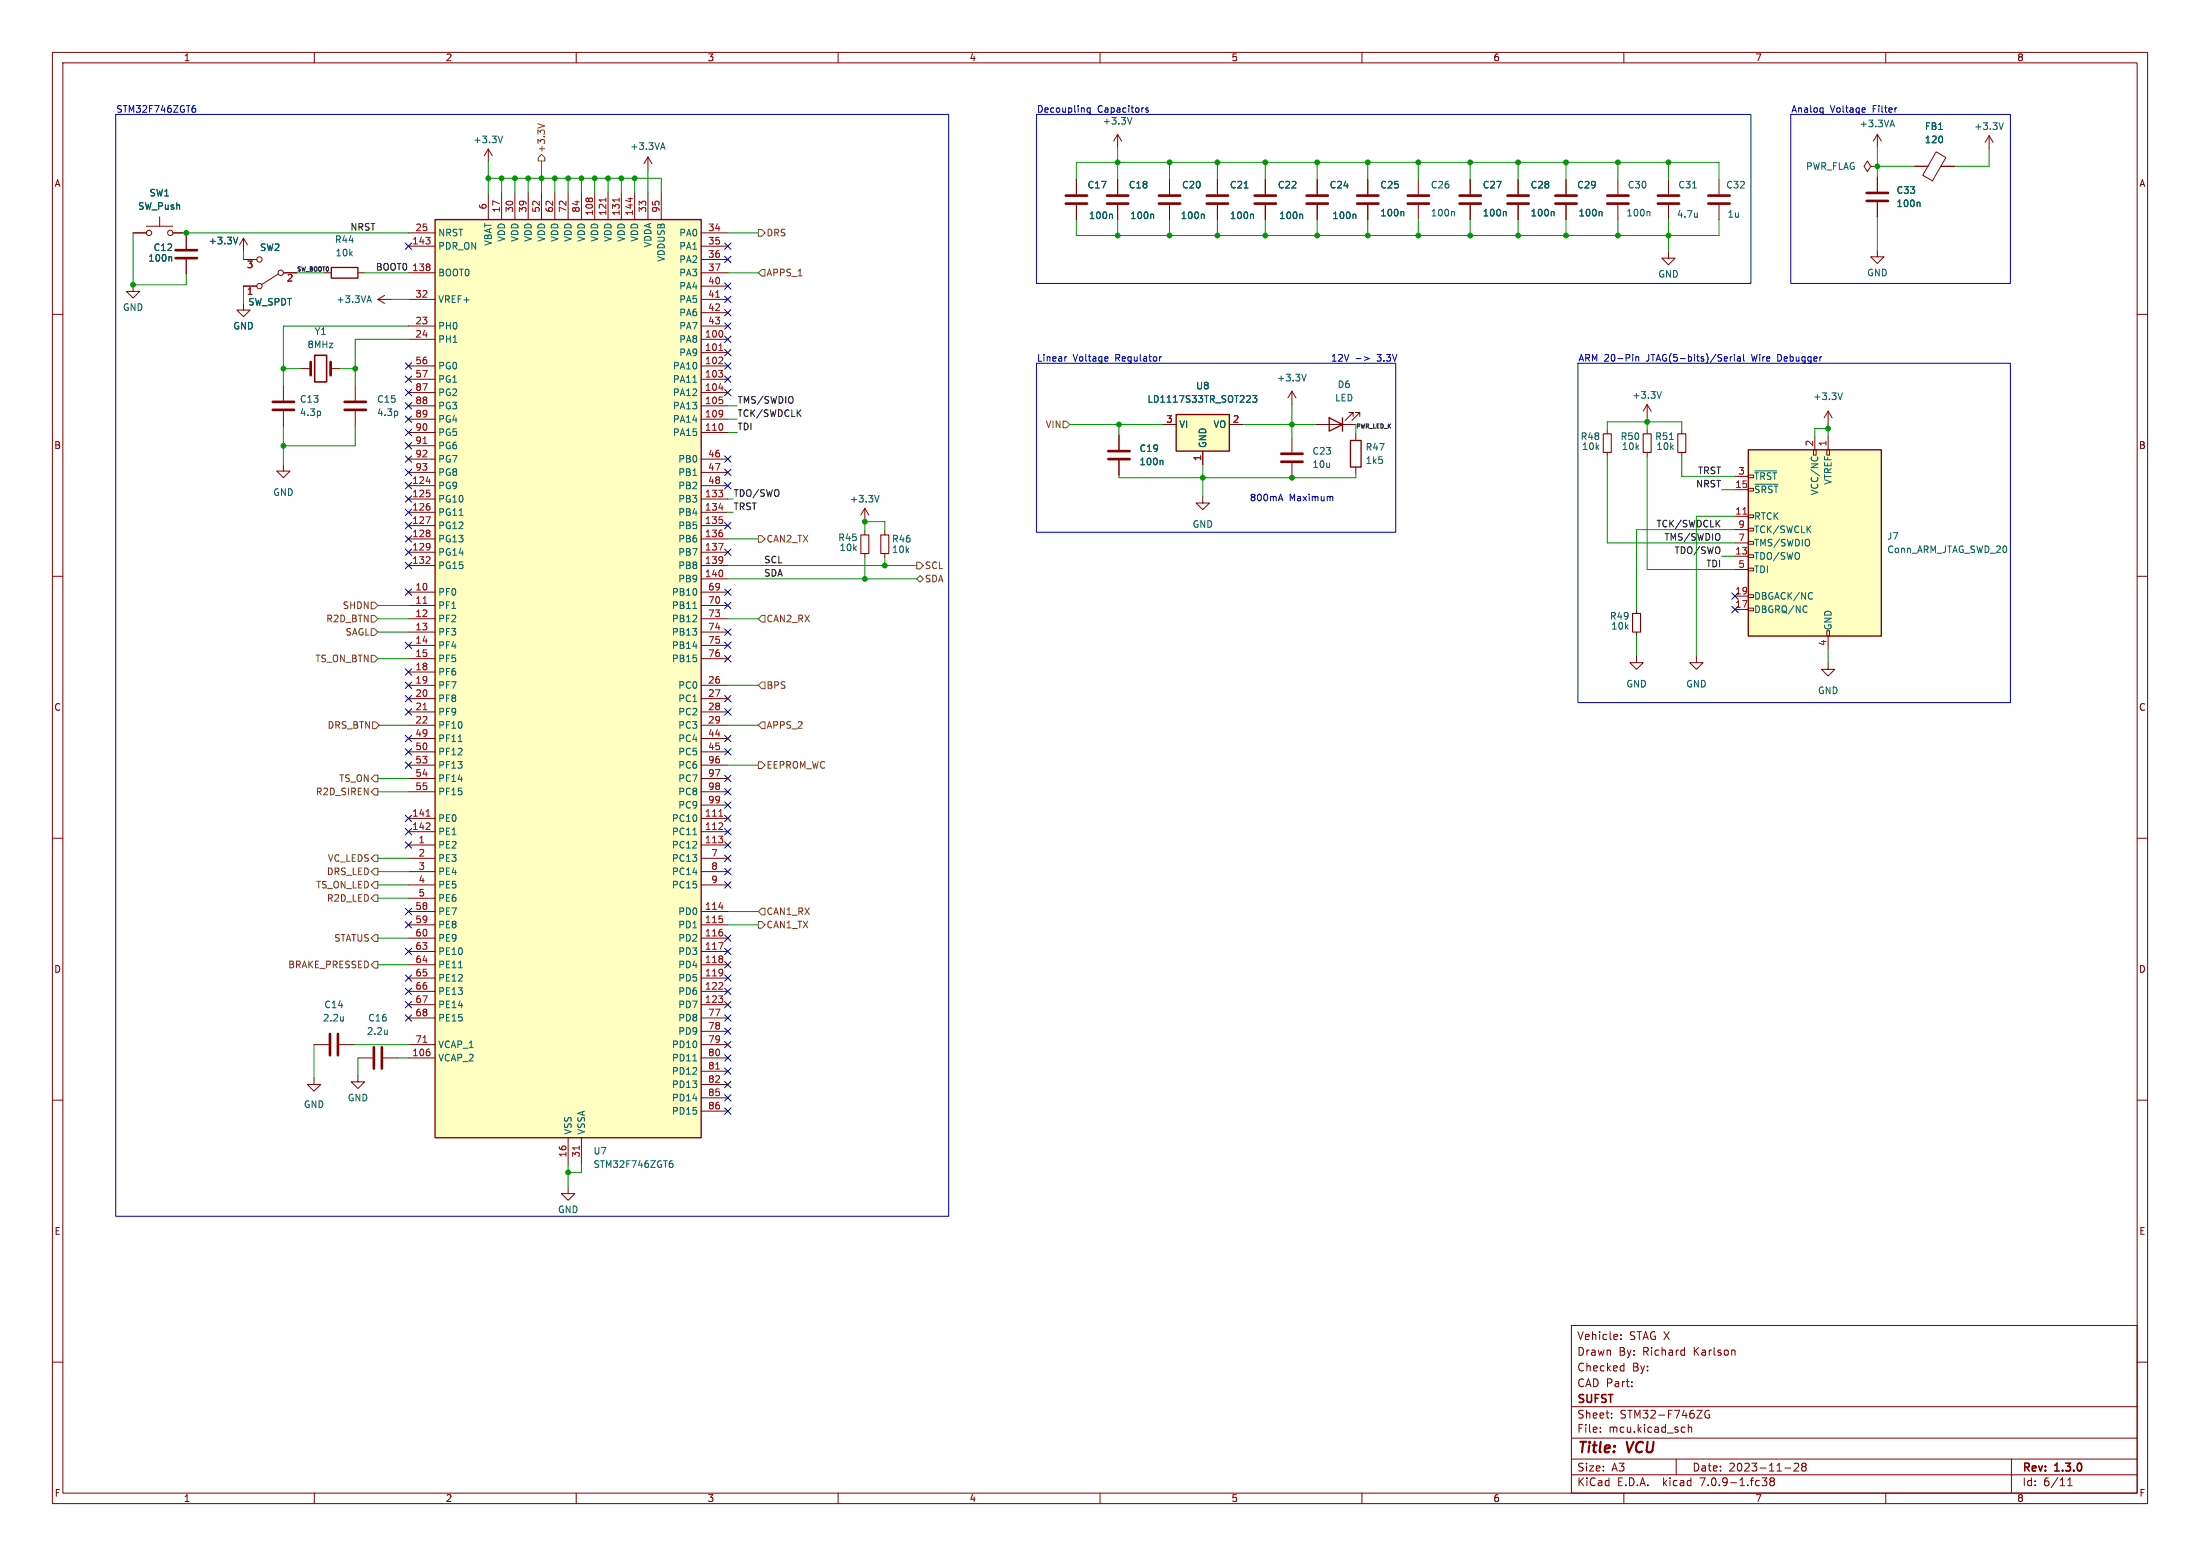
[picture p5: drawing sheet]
<svg xmlns="http://www.w3.org/2000/svg" width="420mm" height="297mm" viewBox="0 0 420 297" stroke-linecap="round" stroke-linejoin="round" font-family="sans-serif">
<g fill="none" stroke="#840000" stroke-width=".19">
<path d="M10 10h400v277h-400zM12 12h396v273h-396zM60 10v2M110 10v2M160 10v2M210 10v2M260 10v2M310 10v2M360 10v2M93.2 28.4v2.6M93.2 36.8v5.1M93.2 28.4l-.7 1.3"/>
<path d="M93.2 28.4l.8 1.3M95.8 36.8v5.1M98.3 36.8v5.1M100.8 36.8v5.1M103.4 36.8v5.1M105.9 36.8v5.1M108.5 36.8v5.1M111 36.8v5.1M113.5 36.8v5.1M116.1 36.8v5.1M118.6 36.8v5.1M121.2 36.8v5.1"/>
<path d="M123.7 30v2.5M123.7 36.8v5.1M123.7 30l-.8 1.2M123.7 30l.8 1.2M126.2 36.8v5.1M205.5 34.3v2.8M205.5 39.1v2.8M213.4 25.7v2.5M213.4 34.3v2.8M213.4 39.1v2.8M213.4 25.7l-.8 1.2M213.4 25.7l.7 1.2"/>
<path d="M223.3 34.3v2.8M223.3 39.1v2.8M232.4 34.3v2.8M232.4 39.1v2.8M241.6 34.3v2.8M241.6 39.1v2.8M251.5 34.3v2.8M251.5 39.1v2.8M261.1 34.3v2.8M261.1 39.1v2.8M270.8 34.3v2.8M270.8 39.1v2.8"/>
<path d="M280.7 34.3v2.8M280.7 39.1v2.8M289.8 34.3v2.8M289.8 39.1v2.8M299 34.3v2.8M299 39.1v2.8M308.9 34.3v2.8M308.9 39.1v2.8M318.5 34.3v2.8M318.5 39.1v2.8M328.2 34.3v2.8M328.2 39.1v2.8"/>
<path d="M357.1 31.8l-.6-1.1-.6 1.1 .6 1 .6-1h1.3M358.4 31.8h.1M358.4 25.7l-.8 1.2M358.4 25.7v2.5M358.4 33.8v2.8M358.4 38.6v2.8M358.4 25.7l.8 1.2M365.5 31.8h2.5M369.6 29l1.9 1.1-2.6 4.4-1.8-1zM370.5 31.8h2.6M379.7 25.9l-.7 1.3M379.7 25.9v2.5"/>
<path d="M379.7 25.9l.8 1.3M10 60h2M25.4 54.4v1.2h1.3l-1.3 1.3-1.3-1.3h1.3M25.4 44.5h2.5M27.9 43.2h5.1M30.5 41.4v1.8M33 44.5h2.6M35.6 44.7v2.8M35.6 49.5v2.8M46.5 57.9v1.3h1.3l-1.3 1.3-1.3-1.3h1.3M46.5 49.5h2.5M46.5 54.6h2.5"/>
<path d="M46.5 45.5l-.8 1.2M46.5 45.5v2.5M46.5 45.5l.7 1.2M53.1 52.3l-3.2 2.1M54.1 52.1h2.5M62 52.1h1.2M68.3 52.1h1.3M72.1 57.2l1.3 .7M72.1 57.2h2.6M73.4 56.4l-1.3 .8M78 57.2h5.1M78 52.1h5.1"/>
<path d="M78 47h5.1M78 44.5h5.1M133.9 57.2h5M133.9 52.1h5M133.9 47h5M133.9 44.5h5M133.9 49.5h5M133.9 54.6h5M133.9 59.7h5M318.5 48v1.3h1.3l-1.3 1.2-1.3-1.2h1.3M358.4 47.8v1.2h1.3l-1.3 1.3-1.3-1.3h1.3M408 60h2"/>
<path d="M54.1 73.7v2.8M54.1 78.5v2.8M57.4 70.4h1.9M63.1 70.4h1.9M67.8 73.7v2.8M67.8 78.5v2.8M78 64.8h5.1M78 69.9h5.1M78 72.4h5.1M78 74.9h5.1M78 77.5h5.1M78 62.2h5.1"/>
<path d="M133.9 64.8h5M133.9 67.3h5M133.9 69.9h5M133.9 72.4h5M133.9 74.9h5M133.9 77.5h5M133.9 62.2h5M246.6 74.7v2.5M246.6 74.7l-.7 1.2M246.6 74.7l.8 1.2M258.3 79.5v-.8h-.7h.7l-1.5 1.6M259.6 79.5v-.8h-.8h.8l-1.5 1.6"/>
<path d="M314.5 77.2v2.6M314.5 77.2l-.8 1.3M314.5 77.2l.7 1.3M349 78.5l-.8 1.3M349 78.5v2.5M349 78.5l.8 1.3M54.1 88.6v1.3h1.3l-1.3 1.3-1.3-1.3h1.3M78 80h5.1M78 82.6h5.1M78 92.7h5.1M78 95.3h5.1M78 97.8h5.1"/>
<path d="M78 87.6h5.1M78 90.2h5.1M78 85.1h5.1M133.9 80h5M133.9 82.6h5M133.9 92.7h5M133.9 95.3h5M133.9 97.8h5M133.9 87.6h5M133.9 90.2h5M165.1 97l-.8 1.3M165.1 97v2.6"/>
<path d="M165.1 97l.8 1.3M213.6 83.1v2.8M213.6 87.9v2.8M222 81h2.5M229.6 94.7v1.3h1.3l-1.3 1.3-1.3-1.3h1.3M229.6 86.1v2.5M234.7 81h2.5M246.6 83.6v2.8M246.6 88.4v2.8M251.2 81h7.6M258.8 82.8v1.3M258.8 89.2v1.2"/>
<path d="M306.8 82v.8M306.8 86.4v.7M314.5 82v.8M314.5 86.4v.7M321.1 82v.8M321.1 86.4v.7M331.2 98.6h2.6M331.2 93.5h2.6M331.2 90.9h2.6M333.8 98.3h1v.5h-1zM333.8 93.2h1v.5h-1zM333.8 90.7h1v.5h-1z"/>
<path d="M346.2 85.9h.5v1h-.5zM346.5 83.3v2.6M348.7 85.9h.5v1h-.5zM349 83.3v2.6M10 110h2M78 113h5.1M78 115.6h5.1M78 118.1h5.1M78 100.3h5.1M78 102.9h5.1M78 105.4h5.1M78 108h5.1"/>
<path d="M133.9 113h5M133.9 115.6h5M133.9 118.1h5M133.9 100.3h5M133.9 102.9h5M133.9 105.4h5M133.9 108h5M133.9 110.5h5M165.1 101.3v.8M165.1 105.7v.7M168.9 101.3v.8M168.9 105.7v.7"/>
<path d="M312.4 116.3v.8M331.2 106.2h2.6M331.2 116.3h2.6M331.2 113.8h2.6M331.2 108.7h2.6M331.2 103.6h2.6M331.2 101.1h2.6M333.8 100.8h1v.5h-1zM333.8 116.1h1v.5h-1zM333.8 113.5h1v.5h-1zM333.8 105.9h1v.5h-1zM333.8 103.4h1v.5h-1z"/>
<path d="M333.8 108.5h1v.5h-1zM408 110h2M78 120.7h5.1M78 123.2h5.1M78 125.7h5.1M78 128.3h5.1M78 130.8h5.1M78 133.4h5.1M78 135.9h5.1M78 138.4h5.1M133.9 120.7h5M133.9 123.2h5"/>
<path d="M133.9 125.7h5M133.9 130.8h5M133.9 133.4h5M133.9 135.9h5M133.9 138.4h5M312.4 125.2v1.3h1.3l-1.3 1.3-1.3-1.3h1.3M312.4 120.7v.7M323.8 125.2v1.3h1.3l-1.3 1.3-1.2-1.3h1.2M348.7 120.4h.5v1h-.5zM349 126.5v1.3h1.3l-1.3 1.2-1.3-1.2h1.3M349 121.4v2.6M10 160h2"/>
<path d="M78 156.2h5.1M78 158.8h5.1M78 141h5.1M78 143.5h5.1M78 146.1h5.1M78 148.6h5.1M78 151.1h5.1M133.9 156.2h5M133.9 158.8h5M133.9 141h5M133.9 143.5h5M133.9 146.1h5"/>
<path d="M133.9 148.6h5M133.9 151.1h5M133.9 153.7h5M408 160h2M78 161.3h5.1M78 174h5.1M78 176.5h5.1M78 179.1h5.1M78 163.8h5.1M78 166.4h5.1M78 168.9h5.1M78 171.5h5.1"/>
<path d="M133.9 161.3h5M133.9 174h5M133.9 176.5h5M133.9 179.1h5M133.9 163.8h5M133.9 166.4h5M133.9 168.9h5M59.9 199.4h2.8M64.8 199.4h2.8M78 199.4h5.1M78 181.6h5.1M78 184.2h5.1"/>
<path d="M78 186.7h5.1M78 189.2h5.1M78 191.8h5.1M78 194.3h5.1M133.9 199.4h5M133.9 181.6h5M133.9 184.2h5M133.9 186.7h5M133.9 189.2h5M133.9 191.8h5M133.9 194.3h5M133.9 196.9h5"/>
<path d="M10 210h2M59.9 205.7v1.3h1.3l-1.3 1.3-1.2-1.3h1.2M68.3 205.2v1.3h1.3l-1.3 1.3-1.2-1.3h1.2M68.3 201.9h2.8M73.2 201.9h2.7M78 201.9h5.1M108.5 217.2v5M111 217.2v5M133.9 201.9h5M133.9 204.5h5M133.9 207h5M133.9 209.6h5"/>
<path d="M133.9 212.1h5M408 210h2M108.5 226.6v1.2h1.2l-1.2 1.3-1.3-1.3h1.3M10 260h2M300 253h108v32h-108zM309.4 255.5v.2M309.4 254.8v.1M321.4 257.7l.2 .1M321.6 257.2v1.5M321.6 258.6l-.2 .1M331 257.7l.2 .2v.8M408 260h2"/>
<path d="M300 278.5h108M300 274.5h108M300 268.5h108M305.5 273.2v.2M305.5 272.5v.1M307.7 270.5v.2M307.7 269.8v.1M309.6 260.7l.4 .1M310 260.2v1.5M310 261.6l-.4 .1M311.5 264.5v.2M311.5 263.8v.1"/>
<path d="M320 278.5v3M321.2 272.4l.5 .1M321.7 273.3l-.5 .1M322.3 272.5l.2-.1 .4 .1v.9M322.3 271.9v1.5M323.9 269.2h1l-1 1.5h1M326.3 269.3a.7 .7 0 0 0-.9 .6 .7 .7 0 0 0 .9 .7l.1-.6h-.3M342.5 279.4l.6-.1 .2 .1 .1 .3-1 1.1h1M344.2 279.9l-.3-.3 .3-.3h.3l.3 .3-.3 .3M344.2 279.9l-.3 .3v.3l.3 .3h.3l.3-.3-.1-.4-.2-.2M344.2 279.9h.3M384 278.5v6.5"/>
<path d="M60 285v2M110 285v2M160 285v2M210 285v2M260 285v2M300 281.5h108M310 285v2M336.4 282.1h.9l-.5 .6 .4 .1v.6l-.2 .2-.6-.1M338.2 282.7l-.3-.3 .3-.3h.2l.3 .3-.3 .3M338.2 282.7l-.3 .3v.3l.3 .3h.2l.3-.3v-.4l-.3-.2M338.2 282.7h.2M340.7 280.2h1.2"/>
<path d="M360 285v2M394.7 283.6h.9M394.7 282.5l.5-.4v1.5"/>
<circle cx="28.4" cy="44.5" r=".51"/>
<circle cx="32.5" cy="44.5" r=".51"/>
<circle cx="49.5" cy="54.6" r=".51"/>
<circle cx="49.5" cy="49.5" r=".51"/>
<circle cx="53.6" cy="52.1" r=".51"/>
</g>
<path d="M306.1 82.8h1.5v3.6h-1.5zM313.7 82.8h1.5v3.6h-1.5zM320.3 82.8h1.5v3.6h-1.5zM164.3 102.1h1.6v3.6h-1.6zM168.1 102.1h1.6v3.6h-1.6zM311.7 117.1h1.5v3.6h-1.5z" fill="none" stroke="#840000" stroke-width=".2"/>
<g fill="none" stroke="#006464" stroke-width=".19">
<path d="M95.9 26l-.4 1.2M126.2 28.2h.6M126.5 27.2l.5 1.3M216.1 22.4l-.4 1.3M237.5 35.9h.8M323.1 35.9h.8M360.9 23.8h.6M361.2 22.9l.5 1.3M366.4 38.6l.1 .2v.6M382.5 23.4l-.5 1.3M32.6 49l.2 .2v.7M45.4 45.3l-.4 1.3"/>
<path d="M70.2 57.4h.6M70.5 56.5l.4 1.2M212.2 40.9l.2 .2v.6M220.1 40.9l.1 .2v.6M229.7 40.9l.2 .2v.6M239.1 40.9l.2 .2v.6M248.5 40.9l.2 .2v.6M258.7 40.9l.1 .2v.6M267.8 40.4l.2 .2v.6M277.5 40.4l.1 .2v.6M287.4 40.4l.1 .2v.6M296.5 40.4l.2 .2v.6"/>
<path d="M305.6 40.4l.2 .2v.6M314.8 40.4l.2 .2v.6M324 40.6v.9M324 41.4h.1M61.1 78.6v.6M75.9 78.6v.6M132.3 73h.7M239.1 75.5h.8l-.4 .5 .4 .1v.6l-.2 .1-.6-.1M249.4 71.4l-.5 1.3M317.2 74.7l-.4 1.3M351.7 75l-.4 1.3M87.7 98.4h.7"/>
<path d="M167.8 94.6l-.4 1.2M221.8 87.9l.2 .2v.6M318.7 83.9h.7M335 92.4h4.4M335 89.9h4.2M345.9 87.2l-.1 .3M346.9 87.2l.1 .3M132.3 116.1h.7M344.7 115.6l.3 .2M345 116.8l-.3 .1M345.8 113.1l.2 .1M346 114.3l-.2 .1"/>
<path d="M87.5 141.5h.7M132.3 159.3h.7M65.5 194v.9M65.5 194.8h.1M73.9 196.6v.8M73.9 197.3v.1M87.5 184.7h.8M132.3 202.5h.7M128 222l.4 .1 .1 .2-.1 .4-.4 .1M128.4 221.6h-.4"/>
</g>
<g fill="#ffffc2" stroke="#ffffc2" stroke-width=".19">
<path d="M333.8 85.9h25.4v35.5h-25.4z"/>
<path d="M83.1 41.9h50.8v175.3h-50.8z"/>
<path d="M224.5 79.1h10.2v7h-10.2z"/>
</g>
<path d="M63.2 51.1h5.1v2h-5.1zM83.1 41.9h50.8v175.3h-50.8zM224.5 79.1h10.2v7h-10.2zM253.7 79.8l2.6 1.2-2.6 1.3zM256.3 79.8v2.5M257.8 84.1h2v5.1h-2zM333.8 85.9h25.4v35.5h-25.4z" fill="none" stroke="#840000" stroke-width=".25"/>
<g fill="none" stroke="#a90000" stroke-width=".19">
<path d="M115.7 37.8v.7M118.2 37.8v.7M120.3 37.7v.8M136.6 56.7h.8M137.2 69.4h.8M137.2 66.9h.8M137.2 74.1h.8M137.9 68.3v.4M80.8 84.7h.7M81.3 98.6h.9l-.6 1.3M81.4 91.9h.8M137.2 96.9h.8"/>
<path d="M332.7 98.1h.8M80.8 115.2h.7M81.3 107.5h.8M82 106.4v.4M137.2 103.7h.8l-.5 1.3M80.8 135.5h.7M81.3 158.3h.8M81.4 155.8h.7M82 157.2v.4M137.2 158.3h.8M137.2 155.8h.8M137.9 157.2v.4"/>
<path d="M137.2 179.9h.8l-.5 1.3M137.2 173.1h.8M80.8 199h.7M137.2 188.8h.8M137.9 187.7v.4M110.6 218.7v.8M136.6 204.1h.8"/>
</g>
<g fill="none" stroke="#840000" stroke-width=".51">
<path d="M203.5 38.9h4M203.5 37.3h4M211.3 38.9h4.1M211.3 37.3h4.1M221.2 38.9h4.1M221.2 37.3h4.1M230.4 38.9h4M230.4 37.3h4M239.5 38.9h4.1M239.5 37.3h4.1M249.4 38.9h4.1M249.4 37.3h4.1"/>
<path d="M259.1 38.9h4M259.1 37.3h4M268.7 38.9h4.1M268.7 37.3h4.1M278.6 38.9h4.1M278.6 37.3h4.1M287.8 38.9h4M287.8 37.3h4M296.9 38.9h4.1M296.9 37.3h4.1M306.8 38.9h4.1M306.8 37.3h4.1"/>
<path d="M316.5 38.9h4M316.5 37.3h4M326.1 38.9h4.1M326.1 37.3h4.1M356.4 38.4h4M356.4 36.8h4M33.5 49.3h4.1M33.5 47.8h4.1M52.1 78.2h4M52.1 76.7h4M59.3 69.1v2.5M63.1 69.1v2.5"/>
<path d="M65.8 78.2h4M65.8 76.7h4M211.6 87.6h4M211.6 86.1h4M244.6 88.1h4.1M244.6 86.6h4.1M63 197.4v4M64.5 197.4v4M71.4 199.9v4.1M72.9 199.9v4.1"/>
</g>
<path d="M60.1 67.8h2.3v5.1h-2.3z" fill="none" stroke="#840000" stroke-width=".3"/>
<g fill="none" stroke="#725600" stroke-width=".19">
<path d="M102.7 23.6l1.3 .4M102.7 30.1l.7-.6 .6 .6v.6h-1.3zM144.8 43.8h.6l.6 .7-.6 .6h-.6zM145.4 51.4h.6v1.3h-.6l-.6-.6zM202.9 80.4h.7l.6 .6-.6 .7h-.7zM70.9 117.5h.6l.6 .6-.6 .6h-.6zM70.9 114.9h.6l.6 .7-.6 .6h-.6zM144.8 102.2h.6l.6 .7-.6 .6h-.6zM145.4 117.5h.6v1.2h-.6l-.6-.6zM175 107.3h.6l.7 .7-.7 .6h-.6zM175 110.5l.6-.6 .7 .6-.7 .6zM70.9 125.1h.6l.6 .6-.6 .7h-.6z"/>
<path d="M70.9 120h.6l.6 .7-.6 .6h-.6zM71.1 137.8h.7l.6 .6-.6 .7h-.7zM145.4 130.2h.6v1.2h-.6l-.6-.6zM145.4 137.8h.6v1.3h-.6l-.6-.7zM70.9 148.6l.6-.6h.6v1.2h-.6zM71.5 150.5h.6v1.3h-.6l-.6-.7zM144.8 145.4h.6l.6 .7-.6 .6h-.6zM70.9 166.4l.6-.7h.6v1.3h-.6zM71.5 178.4h.6v1.3h-.6l-.6-.6zM71.5 170.8h.6v1.3h-.6l-.6-.6zM71.5 163.2h.6v1.3h-.6l-.6-.7zM71.5 168.3h.6v1.2h-.6l-.6-.6z"/>
<path d="M144.8 175.9h.6l.6 .6-.6 .7h-.6zM145.4 173.4h.6v1.2h-.6l-.6-.6zM70.9 184.2l.6-.7h.6v1.3h-.6z"/>
</g>
<g fill="none" stroke="#0000c2" stroke-width=".19">
<path d="M22.1 21.8h159v210.4h-159zM36.9 20.6l.4 .1 .1 .2-.1 .4-.4 .1M37.3 20.2h-.4M197.9 21.8h136.4v32.3h-136.4zM208.1 20.6v1l-.2 .3-.3-.1M208.1 20.6h-.3l-.3 .2 .1 .6h.5M219.2 20.6h-.3l-.2 .2 .1 .1 .4 .2v.3h-.5M341.9 21.8h41.9v32.3h-41.9zM347.7 20.6h.3M348 21.4h-.3M348 20.6v1l-.2 .3M355.9 20.6l.2 .3-.6 .1"/>
<path d="M356 21.4h-.1M197.9 69.3h68.5v32.3h-68.5zM203.7 68.1l-.4 .1M211.3 68.1l.2 .3-.6 .1M211.5 68.9h-.2M221.4 68.1v.8M221.7 68.1l-.3 .2M258.9 68.4h.9M260.4 68.1l1 .3-1 .4M301.2 69.3h82.6v64.8h-82.6zM312.3 68.1v.8M312.3 68.2l.2-.1h.3v.8"/>
<path d="M330.3 68.1v.8M330.7 68.1l-.4 .2M331.1 67.7v.1M331.1 68.1v.8M331.7 68.1h.5v.8M332.2 68.4h-.4l-.2 .2 .2 .3h.4M332.9 67.7v1l.1 .2M244.2 95.2h.6M244.5 94.3l.4 1.3M254.1 94.8l.3 .1v.7"/>
</g>
<g fill="none" stroke="#009600" stroke-width=".19">
<path d="M93.2 34h33v2.8M93.2 31v5.8M95.8 34v2.8M98.3 34v2.8M100.8 34v2.8M103.4 30.7v6.1M105.9 34v2.8M108.5 34v2.8M111 34v2.8M113.5 34v2.8M116.1 34v2.8M118.6 34v2.8"/>
<path d="M121.2 34v2.8M123.7 32.5v4.3M205.5 34.3v-3.3h122.7v3.3M213.4 28.2v6.1M223.3 31v3.3M232.4 31v3.3M241.6 31v3.3M251.5 31v3.3M261.1 31v3.3M270.8 31v3.3M280.7 31v3.3M289.8 31v3.3"/>
<path d="M299 31v3.3M308.9 31v3.3M318.5 31v3.3M358.4 28.2v5.6M358.4 31.8h7.1M379.7 28.4v3.4h-6.6M25.4 44.5v9.9h10.2v-2.1M46.5 48v1.5M46.5 54.6v3.3M56.6 52.1h5.4M69.6 52.1h8.4M74.7 57.2h3.3"/>
<path d="M78 44.5h-42.4v.2M138.9 52.1h5.9M138.9 44.5h5.9M205.5 41.9v3.1h122.7v-3.1M213.4 41.9v3.1M223.3 41.9v3.1M232.4 41.9v3.1M241.6 41.9v3.1M251.5 41.9v3.1M261.1 41.9v3.1M270.8 41.9v3.1M280.7 41.9v3.1"/>
<path d="M289.8 41.9v3.1M299 41.9v3.1M308.9 41.9v3.1M318.5 41.9v6.1M358.4 41.4v6.4M54.1 70.4h3.3M65 70.4h2.8M78 64.8h-10.2v8.9M78 62.2h-23.9v11.5M138.9 77.5h1.8M246.6 77.2v6.4M314.5 79.8v2.2"/>
<path d="M54.1 81.3v7.3M67.8 81.3v3.8h-13.7M138.9 95.3h1.1M138.9 97.8h1.1M138.9 80h1.8M138.9 82.6h1.8M204.2 81h17.8M213.6 81v2.1M229.6 88.6v6.1M237.2 81h14M258.8 90.4v.8h-45.2v-.5M258.8 81v1.8"/>
<path d="M306.8 87.1v16.5h24.4M306.8 82v-1.5h14.3v1.5M314.5 87.1v21.6h16.7M321.1 87.1v3.8h10.1M328.7 93.5h2.5M331.2 98.6h-7.4v26.6M349 81v2.3M349 81.8h-2.5v1.5M72.1 115.6h5.9M72.1 118.1h5.9M138.9 118.1h5.9M138.9 110.5h36.1"/>
<path d="M138.9 108h36.1M138.9 102.9h5.9M165.1 101.3v-1.7h3.8v1.7M165.1 106.4v4.1M168.9 106.4v1.6M328.7 106.2h2.5M331.2 101.1h-18.8v15.2M72.1 125.7h5.9M72.1 120.7h5.9M72.4 138.4h5.6M138.9 138.4h5.9M138.9 130.8h5.9"/>
<path d="M312.4 121.4v3.8M349 124v2.5M72.1 148.6h5.9M72.1 151.1h5.9M138.9 146.1h5.9M72.1 166.4h5.9M72.1 163.8h5.9M72.1 168.9h5.9M72.1 179.1h5.9M72.1 171.5h5.9M138.9 174h5.9M138.9 176.5h5.9"/>
<path d="M59.9 199.4v6.3M67.6 199.4h10.4M72.1 184.2h5.9M68.3 201.9v3.3M75.9 201.9h2.1M108.5 222.2v4.4M111 222.2v1.6h-2.5"/>
</g>
<g fill="none" stroke="#000084" stroke-width=".19">
<path d="M77.4 46.4l1.2 1.2M78.6 46.4l-1.2 1.2M138.3 46.4l1.2 1.2M138.3 48.9l1.2 1.2M138.3 59.1l1.2 1.2M138.3 56.5l1.2 1.3M138.3 54l1.2 1.2M139.5 46.4l-1.2 1.2M139.5 48.9l-1.2 1.2M139.5 59.1l-1.2 1.2M139.5 56.5l-1.2 1.3M139.5 54l-1.2 1.2"/>
<path d="M77.4 71.8l1.2 1.2M77.4 69.2l1.2 1.3M77.4 74.3l1.2 1.2M77.4 76.9l1.2 1.2M77.4 79.4l1.2 1.2M78.6 71.8l-1.2 1.2M78.6 69.2l-1.2 1.3M78.6 74.3l-1.2 1.2M78.6 76.9l-1.2 1.2M78.6 79.4l-1.2 1.2M138.3 66.7l1.2 1.2M138.3 61.6l1.2 1.2"/>
<path d="M138.3 69.2l1.2 1.3M138.3 64.2l1.2 1.2M138.3 74.3l1.2 1.2M138.3 71.8l1.2 1.2M139.5 66.7l-1.2 1.2M139.5 71.8l-1.2 1.2M139.5 61.6l-1.2 1.2M139.5 69.2l-1.2 1.3M139.5 64.2l-1.2 1.2M139.5 74.3l-1.2 1.2M77.4 99.7l1.2 1.2M77.4 94.6l1.2 1.3"/>
<path d="M77.4 97.2l1.2 1.2M77.4 87l1.2 1.2M77.4 89.6l1.2 1.2M77.4 92.1l1.2 1.2M77.4 84.5l1.2 1.2M77.4 81.9l1.2 1.3M78.6 99.7l-1.2 1.2M78.6 94.6l-1.2 1.3M78.6 97.2l-1.2 1.2M78.6 87l-1.2 1.2M78.6 89.6l-1.2 1.2M78.6 92.1l-1.2 1.2"/>
<path d="M78.6 84.5l-1.2 1.2M78.6 81.9l-1.2 1.3M138.3 89.6l1.2 1.2M138.3 87l1.2 1.2M138.3 92.1l1.2 1.2M138.3 99.7l1.2 1.2M139.5 89.6l-1.2 1.2M139.5 87l-1.2 1.2M139.5 92.1l-1.2 1.2M139.5 99.7l-1.2 1.2M77.4 104.8l1.2 1.2M77.4 112.4l1.2 1.2"/>
<path d="M77.4 102.3l1.2 1.2M77.4 107.3l1.2 1.3M78.6 104.8l-1.2 1.2M78.6 112.4l-1.2 1.2M78.6 102.3l-1.2 1.2M78.6 107.3l-1.2 1.3M138.3 104.8l1.2 1.2M138.3 112.4l1.2 1.2M138.3 115l1.2 1.2M139.5 112.4l-1.2 1.2M139.5 104.8l-1.2 1.2M139.5 115l-1.2 1.2"/>
<path d="M330.6 115.7l1.2 1.2M330.6 113.2l1.2 1.2M331.8 115.7l-1.2 1.2M331.8 113.2l-1.2 1.2M77.4 122.6l1.2 1.2M77.4 130.2l1.2 1.2M77.4 127.7l1.2 1.2M77.4 132.7l1.2 1.3M77.4 135.3l1.2 1.2M78.6 122.6l-1.2 1.2M78.6 130.2l-1.2 1.2M78.6 127.7l-1.2 1.2"/>
<path d="M78.6 132.7l-1.2 1.3M78.6 135.3l-1.2 1.2M138.3 120l1.2 1.3M138.3 135.3l1.2 1.2M138.3 125.1l1.2 1.2M138.3 132.7l1.2 1.3M138.3 122.6l1.2 1.2M139.5 120l-1.2 1.3M139.5 125.1l-1.2 1.2M139.5 135.3l-1.2 1.2M139.5 132.7l-1.2 1.3M139.5 122.6l-1.2 1.2"/>
<path d="M77.4 155.6l1.2 1.2M77.4 158.1l1.2 1.3M77.4 145.4l1.2 1.3M77.4 142.9l1.2 1.2M77.4 140.4l1.2 1.2M78.6 155.6l-1.2 1.2M78.6 158.1l-1.2 1.3M78.6 145.4l-1.2 1.3M78.6 142.9l-1.2 1.2M78.6 140.4l-1.2 1.2M138.3 142.9l1.2 1.2M138.3 150.5l1.2 1.2"/>
<path d="M138.3 140.4l1.2 1.2M138.3 148l1.2 1.2M138.3 158.1l1.2 1.3M138.3 153.1l1.2 1.2M138.3 155.6l1.2 1.2M139.5 142.9l-1.2 1.2M139.5 150.5l-1.2 1.2M139.5 140.4l-1.2 1.2M139.5 148l-1.2 1.2M139.5 158.1l-1.2 1.3M139.5 153.1l-1.2 1.2M139.5 155.6l-1.2 1.2"/>
<path d="M77.4 175.9l1.2 1.2M77.4 173.4l1.2 1.2M77.4 160.7l1.2 1.2M78.6 175.9l-1.2 1.2M78.6 173.4l-1.2 1.2M78.6 160.7l-1.2 1.2M138.3 163.2l1.2 1.2M138.3 160.7l1.2 1.2M138.3 165.8l1.2 1.2M138.3 168.3l1.2 1.2M138.3 178.5l1.2 1.2M139.5 163.2l-1.2 1.2"/>
<path d="M139.5 160.7l-1.2 1.2M139.5 165.8l-1.2 1.2M139.5 168.3l-1.2 1.2M139.5 178.5l-1.2 1.2M77.4 186.1l1.2 1.2M77.4 188.6l1.2 1.2M77.4 191.2l1.2 1.2M77.4 193.7l1.2 1.2M77.4 181l1.2 1.2M78.6 181l-1.2 1.2M78.6 186.1l-1.2 1.2M78.6 188.6l-1.2 1.2"/>
<path d="M78.6 191.2l-1.2 1.2M78.6 193.7l-1.2 1.2M138.3 198.8l1.2 1.2M138.3 181l1.2 1.2M138.3 196.2l1.2 1.3M138.3 183.5l1.2 1.3M138.3 193.7l1.2 1.2M138.3 186.1l1.2 1.2M138.3 188.6l1.2 1.2M138.3 191.2l1.2 1.2M139.5 198.8l-1.2 1.2M139.5 181l-1.2 1.2"/>
<path d="M139.5 196.2l-1.2 1.3M139.5 183.5l-1.2 1.3M139.5 193.7l-1.2 1.2M139.5 186.1l-1.2 1.2M139.5 188.6l-1.2 1.2M139.5 191.2l-1.2 1.2M138.3 208.9l1.2 1.3M138.3 211.5l1.2 1.2M138.3 203.9l1.2 1.2M138.3 201.3l1.2 1.2M138.3 206.4l1.2 1.2M139.5 208.9l-1.2 1.3"/>
<path d="M139.5 211.5l-1.2 1.2M139.5 203.9l-1.2 1.2M139.5 201.3l-1.2 1.2M139.5 206.4l-1.2 1.2"/>
</g>
<g fill="#009600" stroke="#009600" stroke-width=".19">
<circle cx="108.5" cy="223.8" r=".46"/>
<circle cx="165.1" cy="99.6" r=".46"/>
<circle cx="165.1" cy="110.5" r=".46"/>
<circle cx="168.9" cy="108" r=".46"/>
<circle cx="349" cy="81.8" r=".46"/>
<circle cx="318.5" cy="45" r=".46"/>
<circle cx="314.5" cy="80.5" r=".46"/>
<circle cx="358.4" cy="31.8" r=".46"/>
<circle cx="241.6" cy="31" r=".46"/>
<circle cx="251.5" cy="31" r=".46"/>
<circle cx="251.5" cy="45" r=".46"/>
<circle cx="223.3" cy="45" r=".46"/>
<circle cx="213.6" cy="81" r=".46"/>
<circle cx="241.6" cy="45" r=".46"/>
<circle cx="223.3" cy="31" r=".46"/>
<circle cx="232.4" cy="31" r=".46"/>
<circle cx="213.4" cy="45" r=".46"/>
<circle cx="213.4" cy="31" r=".46"/>
<circle cx="232.4" cy="45" r=".46"/>
<circle cx="299" cy="31" r=".46"/>
<circle cx="289.8" cy="31" r=".46"/>
<circle cx="289.8" cy="45" r=".46"/>
<circle cx="280.7" cy="45" r=".46"/>
<circle cx="280.7" cy="31" r=".46"/>
<circle cx="308.9" cy="45" r=".46"/>
<circle cx="299" cy="45" r=".46"/>
<circle cx="308.9" cy="31" r=".46"/>
<circle cx="246.6" cy="91.2" r=".46"/>
<circle cx="246.6" cy="81" r=".46"/>
<circle cx="229.6" cy="91.2" r=".46"/>
<circle cx="261.1" cy="31" r=".46"/>
<circle cx="270.8" cy="31" r=".46"/>
<circle cx="261.1" cy="45" r=".46"/>
<circle cx="270.8" cy="45" r=".46"/>
<circle cx="318.5" cy="31" r=".46"/>
<circle cx="98.3" cy="34" r=".46"/>
<circle cx="103.4" cy="34" r=".46"/>
<circle cx="100.8" cy="34" r=".46"/>
<circle cx="93.2" cy="34" r=".46"/>
<circle cx="95.8" cy="34" r=".46"/>
<circle cx="113.5" cy="34" r=".46"/>
<circle cx="116.1" cy="34" r=".46"/>
<circle cx="111" cy="34" r=".46"/>
<circle cx="121.2" cy="34" r=".46"/>
<circle cx="118.6" cy="34" r=".46"/>
<circle cx="108.5" cy="34" r=".46"/>
<circle cx="105.9" cy="34" r=".46"/>
<circle cx="54.1" cy="70.4" r=".46"/>
<circle cx="25.4" cy="54.4" r=".46"/>
<circle cx="67.8" cy="70.4" r=".46"/>
<circle cx="54.1" cy="85.1" r=".46"/>
<circle cx="35.6" cy="44.5" r=".46"/>
</g>
<g font-size="2.8" fill="#840000">
<text x="301" y="277.9">Title:</text>
<text x="310.6" y="277.9">VCU</text>
</g>
<g font-size="2.1" fill="#840000">
<text x="301" y="256">Vehicle:</text>
<text x="311" y="256">STAG X</text>
<text x="301" y="262">Checked</text>
<text x="301" y="259">Drawn</text>
<text x="309" y="259">By:</text>
<text x="311.6" y="262">By:</text>
<text x="313.7" y="259">Richard</text>
<text x="323.5" y="259">Karlson</text>
<text x="301" y="268.2">SUFST</text>
<text x="301" y="265">CAD Part:</text>
<text x="301" y="273.7">File:</text>
<text x="301" y="271">Sheet:</text>
<text x="307.1" y="273.7">mcu.kicad_sch</text>
<text x="309.2" y="271">STM32-F746ZG</text>
<text x="301" y="281.1">Size:</text>
<text x="307.6" y="281.1">A3</text>
<text x="323" y="281.1">Date:</text>
<text x="330" y="281.1">2023-11-28</text>
<text x="386" y="281.3">Rev:</text>
<text x="392.4" y="281.3">1.3.0</text>
<text x="301" y="283.9">KiCad</text>
<text x="308.7" y="283.9">E.D.A.</text>
<text x="317.6" y="283.9">kicad</text>
<text x="324.8" y="283.9">7.0.9-1.fc38</text>
<text x="386" y="283.9">Id:</text>
<text x="390.1" y="283.9">6/11</text>
</g>
<g font-size="1.8" fill="#840000">
<text x="35" y="11.9">1</text>
<text x="85" y="11.9">2</text>
<text x="135" y="11.9">3</text>
<text x="185" y="11.9">4</text>
<text x="235" y="11.9">5</text>
<text x="285" y="11.9">6</text>
<text x="335" y="11.9">7</text>
<text x="385" y="11.9">8</text>
<text x="10.3" y="35.9">A</text>
<text x="408.3" y="35.9">A</text>
<text x="10.3" y="85.9">B</text>
<text x="408.2" y="85.9">B</text>
<text x="10.3" y="135.9">C</text>
<text x="408.2" y="135.9">C</text>
<text x="10.3" y="185.9">D</text>
<text x="408.2" y="185.9">D</text>
<text x="10.3" y="235.9">E</text>
<text x="408.3" y="235.9">E</text>
<text x="10.3" y="285.9">F</text>
<text x="35" y="286.9">1</text>
<text x="85" y="286.9">2</text>
<text x="135" y="286.9">3</text>
<text x="185" y="286.9">4</text>
<text x="235" y="286.9">5</text>
<text x="285" y="286.9">6</text>
<text x="335" y="286.9">7</text>
<text x="385" y="286.9">8</text>
<text x="408.3" y="285.9">F</text>
</g>
<g font-size="1.8" fill="#0000c2">
<text x="22.1" y="21.6">STM32F746ZGT6</text>
<text x="197.9" y="21.6">Decoupling</text>
<text x="209.5" y="21.6">Capacitors</text>
<text x="341.9" y="21.6">Analog</text>
<text x="349.4" y="21.6">Voltage</text>
<text x="357.6" y="21.6">Filter</text>
<text x="197.9" y="69.1">Linear</text>
<text x="204.8" y="69.1">Voltage</text>
<text x="213" y="69.1">Regulator</text>
<text x="254" y="69.1">12V</text>
<text x="263" y="69.1">3.3V</text>
<text x="301.2" y="69.1">ARM 20-Pin</text>
<text x="314.4" y="69.1">JTAG(5-bits)/Serial</text>
<text x="334.7" y="69.1">Wire</text>
<text x="339.8" y="69.1">Debugger</text>
<text x="238.5" y="95.8">800mA</text>
<text x="246.1" y="95.8">Maximum</text>
</g>
<g font-size="1.8" fill="#006464">
<text x="210.4" y="24">+3.3V</text>
<text x="90.3" y="27.5">+3.3V</text>
<text x="120.2" y="28.8">+3.3VA</text>
<text x="354.9" y="24.5">+3.3VA</text>
<text x="367.4" y="27.5">120</text>
<text x="367.4" y="25">FB1</text>
<text x="376.8" y="25">+3.3V</text>
<text x="344.7" y="32.6">PWR_FLAG</text>
<text x="26.3" y="40.2">SW_Push</text>
<text x="28.4" y="37.7">SW1</text>
<text x="207.5" y="36.2">C17</text>
<text x="215.4" y="36.2">C18</text>
<text x="225.6" y="36.2">C20</text>
<text x="234.7" y="36.2">C21</text>
<text x="243.8" y="36.2">C22</text>
<text x="253.8" y="36.2">C24</text>
<text x="263.4" y="36.2">C25</text>
<text x="263.4" y="41.5">100n</text>
<text x="273.1" y="36.2">C26</text>
<text x="273.1" y="41.5">100n</text>
<text x="283" y="36.2">C27</text>
<text x="283" y="41.5">100n</text>
<text x="292.1" y="36.2">C28</text>
<text x="292.1" y="41.5">100n</text>
<text x="301" y="36.2">C29</text>
<text x="301.3" y="41.5">100n</text>
<text x="310.4" y="41.5">100n</text>
<text x="310.7" y="36.2">C30</text>
<text x="320.1" y="41.8">4.7u</text>
<text x="320.3" y="36.2">C31</text>
<text x="329.4" y="36.2">C32</text>
<text x="329.7" y="41.8">1u</text>
<text x="362" y="37.2">C33</text>
<text x="362" y="39.7">100n</text>
<text x="39.7" y="46.8">+3.3V</text>
<text x="63.8" y="46.6">R44</text>
<text x="83.6" y="47.9">PDR_ON</text>
<text x="83.6" y="45.3">NRST</text>
<text x="94.1" y="47" transform="rotate(-90 94.1 47)">VBAT</text>
<text x="96.6" y="46.2" transform="rotate(-90 96.6 46.2)">VDD</text>
<text x="99.2" y="46.2" transform="rotate(-90 99.2 46.2)">VDD</text>
<text x="101.7" y="46.2" transform="rotate(-90 101.7 46.2)">VDD</text>
<text x="104.2" y="46.2" transform="rotate(-90 104.2 46.2)">VDD</text>
<text x="106.8" y="46.2" transform="rotate(-90 106.8 46.2)">VDD</text>
<text x="109.3" y="46.2" transform="rotate(-90 109.3 46.2)">VDD</text>
<text x="111.9" y="46.2" transform="rotate(-90 111.9 46.2)">VDD</text>
<text x="114.4" y="46.2" transform="rotate(-90 114.4 46.2)">VDD</text>
<text x="116.9" y="46.2" transform="rotate(-90 116.9 46.2)">VDD</text>
<text x="119.5" y="46.2" transform="rotate(-90 119.5 46.2)">VDD</text>
<text x="122" y="46.2" transform="rotate(-90 122 46.2)">VDD</text>
<text x="124.6" y="47.3" transform="rotate(-90 124.6 47.3)">VDDA</text>
<text x="129.6" y="45.3">PA0</text>
<text x="129.6" y="47.9">PA1</text>
<text x="207.8" y="42">100n</text>
<text x="215.7" y="42">100n</text>
<text x="225.3" y="42">100n</text>
<text x="234.7" y="42">100n</text>
<text x="244.1" y="42">100n</text>
<text x="254.3" y="42">100n</text>
<text x="28.2" y="50.1">100n</text>
<text x="29.2" y="48.1">C12</text>
<text x="49.5" y="48.1">SW2</text>
<text x="64" y="49.1">10k</text>
<text x="83.6" y="52.9">BOOT0</text>
<text x="127.1" y="50.1" transform="rotate(-90 127.1 50.1)">VDDUSB</text>
<text x="129.6" y="50.4">PA2</text>
<text x="129.6" y="52.9">PA3</text>
<text x="316.5" y="53.2">GND</text>
<text x="356.4" y="52.9">GND</text>
<text x="23.4" y="59.5">GND</text>
<text x="47.3" y="58.5">SW_SPDT</text>
<text x="64.1" y="58">+3.3VA</text>
<text x="83.6" y="58">VREF+</text>
<text x="129.6" y="55.5">PA4</text>
<text x="129.6" y="58">PA5</text>
<text x="44.4" y="63.1">GND</text>
<text x="60" y="64.1">Y1</text>
<text x="83.6" y="63.1">PH0</text>
<text x="83.6" y="65.6">PH1</text>
<text x="129.6" y="65.6">PA8</text>
<text x="129.6" y="60.6">PA6</text>
<text x="129.6" y="63.1">PA7</text>
<text x="58.6" y="66.6">8MHz</text>
<text x="83.6" y="70.7">PG0</text>
<text x="128.4" y="70.7">PA10</text>
<text x="129.6" y="68.2">PA9</text>
<text x="57.2" y="77.1">C13</text>
<text x="71.9" y="77.1">C15</text>
<text x="83.6" y="73.3">PG1</text>
<text x="83.6" y="75.8">PG2</text>
<text x="128.4" y="73.3">PA11</text>
<text x="128.4" y="75.8">PA12</text>
<text x="219" y="77.1">LD1117S33TR_SOT223</text>
<text x="228.2" y="74.5">U8</text>
<text x="243.7" y="73">+3.3V</text>
<text x="254.8" y="76.8">LED</text>
<text x="255.3" y="74.3">D6</text>
<text x="311.5" y="76.3">+3.3V</text>
<text x="346.1" y="76.6">+3.3V</text>
<text x="57.2" y="79.6">4.3p</text>
<text x="71.9" y="79.6">4.3p</text>
<text x="83.6" y="78.3">PG3</text>
<text x="83.6" y="80.9">PG4</text>
<text x="83.6" y="83.4">PG5</text>
<text x="128.4" y="78.3">PA13</text>
<text x="128.4" y="80.9">PA14</text>
<text x="128.4" y="83.4">PA15</text>
<text x="225" y="81.9">VI</text>
<text x="231.6" y="81.9">VO</text>
<text x="83.6" y="86">PG6</text>
<text x="83.6" y="88.5">PG7</text>
<text x="129.4" y="88.5">PB0</text>
<text x="217.4" y="89">100n</text>
<text x="217.4" y="86.5">C19</text>
<text x="230.5" y="85.6" transform="rotate(-90 230.5 85.6)">GND</text>
<text x="250.5" y="87">C23</text>
<text x="250.5" y="89.5">10u</text>
<text x="260.6" y="86.2">R47</text>
<text x="260.6" y="88.7">1k5</text>
<text x="301.7" y="84.2">R48</text>
<text x="301.9" y="86.1">10k</text>
<text x="309.3" y="84.2">R50</text>
<text x="309.5" y="86.1">10k</text>
<text x="315.9" y="84.2">R51</text>
<text x="316.1" y="86.1">10k</text>
<text x="52.1" y="94.8">GND</text>
<text x="83.6" y="93.6">PG9</text>
<text x="83.6" y="91">PG8</text>
<text x="129.4" y="91">PB1</text>
<text x="129.4" y="93.6">PB2</text>
<text x="334.8" y="94.3">~{SRST}</text>
<text x="334.8" y="91.8">~{TRST}</text>
<text x="347.3" y="94.6" transform="rotate(-90 347.3 94.6)">VCC/NC</text>
<text x="349.9" y="92.6" transform="rotate(-90 349.9 92.6)">VTREF</text>
<text x="83.6" y="96.1">PG10</text>
<text x="83.6" y="98.7">PG11</text>
<text x="83.6" y="101.2">PG12</text>
<text x="129.4" y="96.1">PB3</text>
<text x="129.4" y="98.7">PB4</text>
<text x="129.4" y="101.2">PB5</text>
<text x="162.2" y="96.1">+3.3V</text>
<text x="227.6" y="100.9">GND</text>
<text x="334.8" y="99.4">RTCK</text>
<text x="334.8" y="102">TCK/SWCLK</text>
<text x="83.6" y="103.7">PG13</text>
<text x="83.6" y="106.3">PG14</text>
<text x="129.4" y="103.7">PB6</text>
<text x="129.4" y="106.3">PB7</text>
<text x="159.9" y="103.5">R45</text>
<text x="160.2" y="105.4">10k</text>
<text x="170.2" y="105.8">10k</text>
<text x="170.2" y="103.7">R46</text>
<text x="334.8" y="107">TDO/SWO</text>
<text x="334.8" y="104.5">TMS/SWDIO</text>
<text x="360.2" y="103.2">J7</text>
<text x="360.2" y="105.8">Conn_ARM_JTAG_SWD_20</text>
<text x="83.6" y="113.9">PF0</text>
<text x="83.6" y="108.8">PG15</text>
<text x="128.2" y="113.9">PB10</text>
<text x="129.4" y="108.8">PB8</text>
<text x="129.4" y="111.4">PB9</text>
<text x="334.8" y="109.6">TDI</text>
<text x="83.6" y="116.4">PF1</text>
<text x="83.6" y="119">PF2</text>
<text x="128.2" y="116.4">PB11</text>
<text x="128.2" y="119">PB12</text>
<text x="307.2" y="118.5">R49</text>
<text x="334.8" y="117.2">DBGRQ/NC</text>
<text x="334.8" y="114.7">DBGACK/NC</text>
<text x="83.6" y="121.5">PF3</text>
<text x="83.6" y="124.1">PF4</text>
<text x="128.2" y="121.5">PB13</text>
<text x="128.2" y="124.1">PB14</text>
<text x="307.5" y="120.4">10k</text>
<text x="349.9" y="120.4" transform="rotate(-90 349.9 120.4)">GND</text>
<text x="83.6" y="126.6">PF5</text>
<text x="83.6" y="129.1">PF6</text>
<text x="83.6" y="131.7">PF7</text>
<text x="128.2" y="126.6">PB15</text>
<text x="129.4" y="131.7">PC0</text>
<text x="310.4" y="131.4">GND</text>
<text x="321.8" y="131.4">GND</text>
<text x="83.6" y="134.2">PF8</text>
<text x="83.6" y="136.8">PF9</text>
<text x="129.4" y="134.2">PC1</text>
<text x="129.4" y="136.8">PC2</text>
<text x="347" y="132.7">GND</text>
<text x="83.6" y="139.3">PF10</text>
<text x="83.6" y="141.8">PF11</text>
<text x="129.4" y="139.3">PC3</text>
<text x="129.4" y="141.8">PC4</text>
<text x="83.6" y="144.4">PF12</text>
<text x="83.6" y="146.9">PF13</text>
<text x="83.6" y="149.5">PF14</text>
<text x="129.4" y="144.4">PC5</text>
<text x="129.4" y="146.9">PC6</text>
<text x="129.4" y="149.5">PC7</text>
<text x="83.6" y="152">PF15</text>
<text x="129.4" y="152">PC8</text>
<text x="129.4" y="154.5">PC9</text>
<text x="83.6" y="157.1">PE0</text>
<text x="83.6" y="159.6">PE1</text>
<text x="128.2" y="157.1">PC10</text>
<text x="128.2" y="159.6">PC11</text>
<text x="83.6" y="162.2">PE2</text>
<text x="83.6" y="164.7">PE3</text>
<text x="83.6" y="167.2">PE4</text>
<text x="128.2" y="162.2">PC12</text>
<text x="128.2" y="164.7">PC13</text>
<text x="128.2" y="167.2">PC14</text>
<text x="83.6" y="169.8">PE5</text>
<text x="83.6" y="172.3">PE6</text>
<text x="128.2" y="169.8">PC15</text>
<text x="83.6" y="174.9">PE7</text>
<text x="83.6" y="177.4">PE8</text>
<text x="83.6" y="179.9">PE9</text>
<text x="129.4" y="174.9">PD0</text>
<text x="129.4" y="177.4">PD1</text>
<text x="129.4" y="179.9">PD2</text>
<text x="83.6" y="182.5">PE10</text>
<text x="83.6" y="185">PE11</text>
<text x="129.4" y="182.5">PD3</text>
<text x="129.4" y="185">PD4</text>
<text x="83.6" y="187.6">PE12</text>
<text x="83.6" y="190.1">PE13</text>
<text x="129.4" y="187.6">PD5</text>
<text x="129.4" y="190.1">PD6</text>
<text x="61.6" y="195.2">2.2u</text>
<text x="61.8" y="192.6">C14</text>
<text x="69.9" y="197.7">2.2u</text>
<text x="70.2" y="195.2">C16</text>
<text x="83.6" y="192.6">PE14</text>
<text x="83.6" y="195.2">PE15</text>
<text x="129.4" y="192.6">PD7</text>
<text x="129.4" y="195.2">PD8</text>
<text x="129.4" y="197.7">PD9</text>
<text x="83.6" y="202.8">VCAP_2</text>
<text x="83.6" y="200.3">VCAP_1</text>
<text x="128.2" y="200.3">PD10</text>
<text x="128.2" y="202.8">PD11</text>
<text x="128.2" y="205.3">PD12</text>
<text x="128.2" y="207.9">PD13</text>
<text x="57.9" y="211.7">GND</text>
<text x="66.3" y="210.4">GND</text>
<text x="128.2" y="210.4">PD14</text>
<text x="128.2" y="213">PD15</text>
<text x="109.3" y="216.7" transform="rotate(-90 109.3 216.7)">VSS</text>
<text x="111.9" y="216.7" transform="rotate(-90 111.9 216.7)">VSSA</text>
<text x="113.2" y="220.6">U7</text>
<text x="113.2" y="223.1">STM32F746ZGT6</text>
<text x="106.4" y="231.7">GND</text>
</g>
<g font-size="1.8" fill="#725600">
<text x="104.2" y="29.3" transform="rotate(-90 104.2 29.3)">+3.3V</text>
<text x="146.2" y="45.3">DRS</text>
<text x="146.2" y="52.9">APPS_1</text>
<text x="199.5" y="81.9">VIN</text>
<text x="146.2" y="103.7">CAN2_TX</text>
<text x="176.5" y="108.8">SCL</text>
<text x="176.5" y="111.4">SDA</text>
<text x="62.2" y="119">R2D_BTN</text>
<text x="65.3" y="116.4">SHDN</text>
<text x="146.2" y="119">CAN2_RX</text>
<text x="65.9" y="121.5">SAGL</text>
<text x="60.1" y="126.6">TS_ON_BTN</text>
<text x="146.2" y="131.7">BPS</text>
<text x="62.4" y="139.3">DRS_BTN</text>
<text x="146.2" y="139.3">APPS_2</text>
<text x="64.7" y="149.5">TS_ON</text>
<text x="146.2" y="146.9">EEPROM_WC</text>
<text x="60.2" y="152">R2D_SIREN</text>
<text x="62.3" y="167.2">DRS_LED</text>
<text x="62.5" y="164.7">VC_LEDS</text>
<text x="60.3" y="169.8">TS_ON_LED</text>
<text x="62.3" y="172.3">R2D_LED</text>
<text x="63.7" y="179.9">STATUS</text>
<text x="146.2" y="177.4">CAN1_TX</text>
<text x="146.2" y="174.9">CAN1_RX</text>
<text x="54.9" y="185">BRAKE_PRESSED</text>
</g>
<g font-size="1.8" fill="#a90000">
<text x="93" y="40.1" transform="rotate(-90 93 40.1)">6</text>
<text x="95.5" y="40.7" transform="rotate(-90 95.5 40.7)">17</text>
<text x="98" y="40.7" transform="rotate(-90 98 40.7)">30</text>
<text x="100.6" y="40.7" transform="rotate(-90 100.6 40.7)">39</text>
<text x="103.1" y="40.7" transform="rotate(-90 103.1 40.7)">52</text>
<text x="105.7" y="40.7" transform="rotate(-90 105.7 40.7)">62</text>
<text x="108.2" y="40.7" transform="rotate(-90 108.2 40.7)">72</text>
<text x="110.7" y="40.7" transform="rotate(-90 110.7 40.7)">84</text>
<text x="113.3" y="41.3" transform="rotate(-90 113.3 41.3)">108</text>
<text x="115.8" y="41.3" transform="rotate(-90 115.8 41.3)">121</text>
<text x="118.4" y="41.3" transform="rotate(-90 118.4 41.3)">131</text>
<text x="120.9" y="41.3" transform="rotate(-90 120.9 41.3)">144</text>
<text x="123.4" y="40.7" transform="rotate(-90 123.4 40.7)">33</text>
<text x="126" y="40.7" transform="rotate(-90 126 40.7)">95</text>
<text x="78.6" y="46.7">143</text>
<text x="79.2" y="44.2">25</text>
<text x="135.1" y="44.2">34</text>
<text x="135.1" y="46.7">35</text>
<text x="47" y="51.5">3</text>
<text x="78.6" y="51.8">138</text>
<text x="135.1" y="49.3">36</text>
<text x="135.1" y="51.8">37</text>
<text x="47" y="56.6">1</text>
<text x="54.7" y="54.1">2</text>
<text x="79.2" y="56.9">32</text>
<text x="135.1" y="54.4">40</text>
<text x="135.1" y="56.9">41</text>
<text x="135.1" y="59.4">42</text>
<text x="79.2" y="62">23</text>
<text x="79.2" y="64.5">24</text>
<text x="134.5" y="64.5">100</text>
<text x="135.1" y="62">43</text>
<text x="79.2" y="69.6">56</text>
<text x="134.5" y="67.1">101</text>
<text x="134.5" y="69.6">102</text>
<text x="79.2" y="72.1">57</text>
<text x="79.2" y="74.7">87</text>
<text x="79.2" y="77.2">88</text>
<text x="134.5" y="72.1">103</text>
<text x="134.5" y="74.7">104</text>
<text x="134.5" y="77.2">105</text>
<text x="79.2" y="79.8">89</text>
<text x="79.2" y="82.3">90</text>
<text x="134.5" y="79.8">109</text>
<text x="134.5" y="82.3">110</text>
<text x="222.6" y="80.8">3</text>
<text x="235.3" y="80.8">2</text>
<text x="79.2" y="84.8">91</text>
<text x="79.2" y="87.4">92</text>
<text x="79.2" y="89.9">93</text>
<text x="135.1" y="87.4">46</text>
<text x="135.1" y="89.9">47</text>
<text x="229.4" y="88.1" transform="rotate(-90 229.4 88.1)">1</text>
<text x="346.2" y="85.3" transform="rotate(-90 346.2 85.3)">2</text>
<text x="348.7" y="85.3" transform="rotate(-90 348.7 85.3)">1</text>
<text x="78.6" y="92.5">124</text>
<text x="78.6" y="95">125</text>
<text x="134.5" y="95">133</text>
<text x="135.1" y="92.5">48</text>
<text x="331.2" y="93.2">15</text>
<text x="331.8" y="90.7">3</text>
<text x="78.6" y="97.5">126</text>
<text x="78.6" y="100.1">127</text>
<text x="134.5" y="97.5">134</text>
<text x="134.5" y="100.1">135</text>
<text x="331.2" y="98.3">11</text>
<text x="331.8" y="100.8">9</text>
<text x="78.6" y="102.6">128</text>
<text x="78.6" y="105.2">129</text>
<text x="78.6" y="107.7">132</text>
<text x="134.5" y="102.6">136</text>
<text x="134.5" y="105.2">137</text>
<text x="134.5" y="107.7">139</text>
<text x="331.2" y="105.9">13</text>
<text x="331.8" y="103.4">7</text>
<text x="79.2" y="112.8">10</text>
<text x="134.5" y="110.2">140</text>
<text x="135.1" y="112.8">69</text>
<text x="331.2" y="113.5">19</text>
<text x="331.8" y="108.5">5</text>
<text x="79.2" y="115.3">11</text>
<text x="79.2" y="117.9">12</text>
<text x="135.1" y="115.3">70</text>
<text x="135.1" y="117.9">73</text>
<text x="331.2" y="116.1">17</text>
<text x="79.2" y="120.4">13</text>
<text x="79.2" y="122.9">14</text>
<text x="79.2" y="125.5">15</text>
<text x="135.1" y="120.4">74</text>
<text x="135.1" y="122.9">75</text>
<text x="135.1" y="125.5">76</text>
<text x="348.7" y="123.4" transform="rotate(-90 348.7 123.4)">4</text>
<text x="79.2" y="128">18</text>
<text x="79.2" y="130.6">19</text>
<text x="135.1" y="130.6">26</text>
<text x="79.2" y="133.1">20</text>
<text x="79.2" y="135.6">21</text>
<text x="135.1" y="133.1">27</text>
<text x="135.1" y="135.6">28</text>
<text x="79.2" y="138.2">22</text>
<text x="79.2" y="140.7">49</text>
<text x="79.2" y="143.3">50</text>
<text x="135.1" y="138.2">29</text>
<text x="135.1" y="140.7">44</text>
<text x="135.1" y="143.3">45</text>
<text x="79.2" y="145.8">53</text>
<text x="79.2" y="148.3">54</text>
<text x="135.1" y="145.8">96</text>
<text x="135.1" y="148.3">97</text>
<text x="78.6" y="156">141</text>
<text x="79.2" y="150.9">55</text>
<text x="134.5" y="156">111</text>
<text x="135.1" y="150.9">98</text>
<text x="135.1" y="153.4">99</text>
<text x="78.6" y="158.5">142</text>
<text x="79.8" y="161">1</text>
<text x="134.5" y="158.5">112</text>
<text x="134.5" y="161">113</text>
<text x="79.8" y="163.6">2</text>
<text x="79.8" y="166.1">3</text>
<text x="135.7" y="163.6">7</text>
<text x="135.7" y="166.1">8</text>
<text x="79.2" y="173.7">58</text>
<text x="79.8" y="168.7">4</text>
<text x="79.8" y="171.2">5</text>
<text x="134.5" y="173.7">114</text>
<text x="135.7" y="168.7">9</text>
<text x="79.2" y="176.3">59</text>
<text x="79.2" y="178.8">60</text>
<text x="134.5" y="176.3">115</text>
<text x="134.5" y="178.8">116</text>
<text x="79.2" y="181.4">63</text>
<text x="79.2" y="183.9">64</text>
<text x="134.5" y="181.4">117</text>
<text x="134.5" y="183.9">118</text>
<text x="79.2" y="186.4">65</text>
<text x="79.2" y="189">66</text>
<text x="79.2" y="191.5">67</text>
<text x="134.5" y="186.4">119</text>
<text x="134.5" y="189">122</text>
<text x="134.5" y="191.5">123</text>
<text x="79.2" y="194.1">68</text>
<text x="135.1" y="194.1">77</text>
<text x="135.1" y="196.6">78</text>
<text x="78.6" y="201.7">106</text>
<text x="79.2" y="199.1">71</text>
<text x="135.1" y="199.1">79</text>
<text x="135.1" y="201.7">80</text>
<text x="135.1" y="204.2">81</text>
<text x="135.1" y="206.8">82</text>
<text x="135.1" y="209.3">85</text>
<text x="135.1" y="211.8">86</text>
<text x="108.2" y="221" transform="rotate(-90 108.2 221)">16</text>
<text x="110.7" y="221" transform="rotate(-90 110.7 221)">31</text>
</g>
<g font-size="1.8" fill="#0f0f0f">
<text x="66.8" y="44.1">NRST</text>
<text x="71.7" y="51.7">BOOT0</text>
<text x="140.7" y="77.1">TMS/SWDIO</text>
<text x="140.7" y="82.2">TDI</text>
<text x="140.7" y="79.7">TCK/SWDCLK</text>
<text x="140" y="94.9">TDO/SWO</text>
<text x="323.7" y="93.1">NRST</text>
<text x="324.1" y="90.6">TRST</text>
<text x="140" y="97.4">TRST</text>
<text x="316.1" y="100.7">TCK/SWDCLK</text>
<text x="145.8" y="107.6">SCL</text>
<text x="317.6" y="103.3">TMS/SWDIO</text>
<text x="319.6" y="105.8">TDO/SWO</text>
<text x="145.8" y="110.1">SDA</text>
<text x="325.6" y="108.4">TDI</text>
</g>
<g font-size="1.1" fill="#0f0f0f">
<text x="56.6" y="51.9">SW_BOOT0</text>
<text x="258.8" y="81.8">PWR_LED_K</text>
</g>
</svg>
